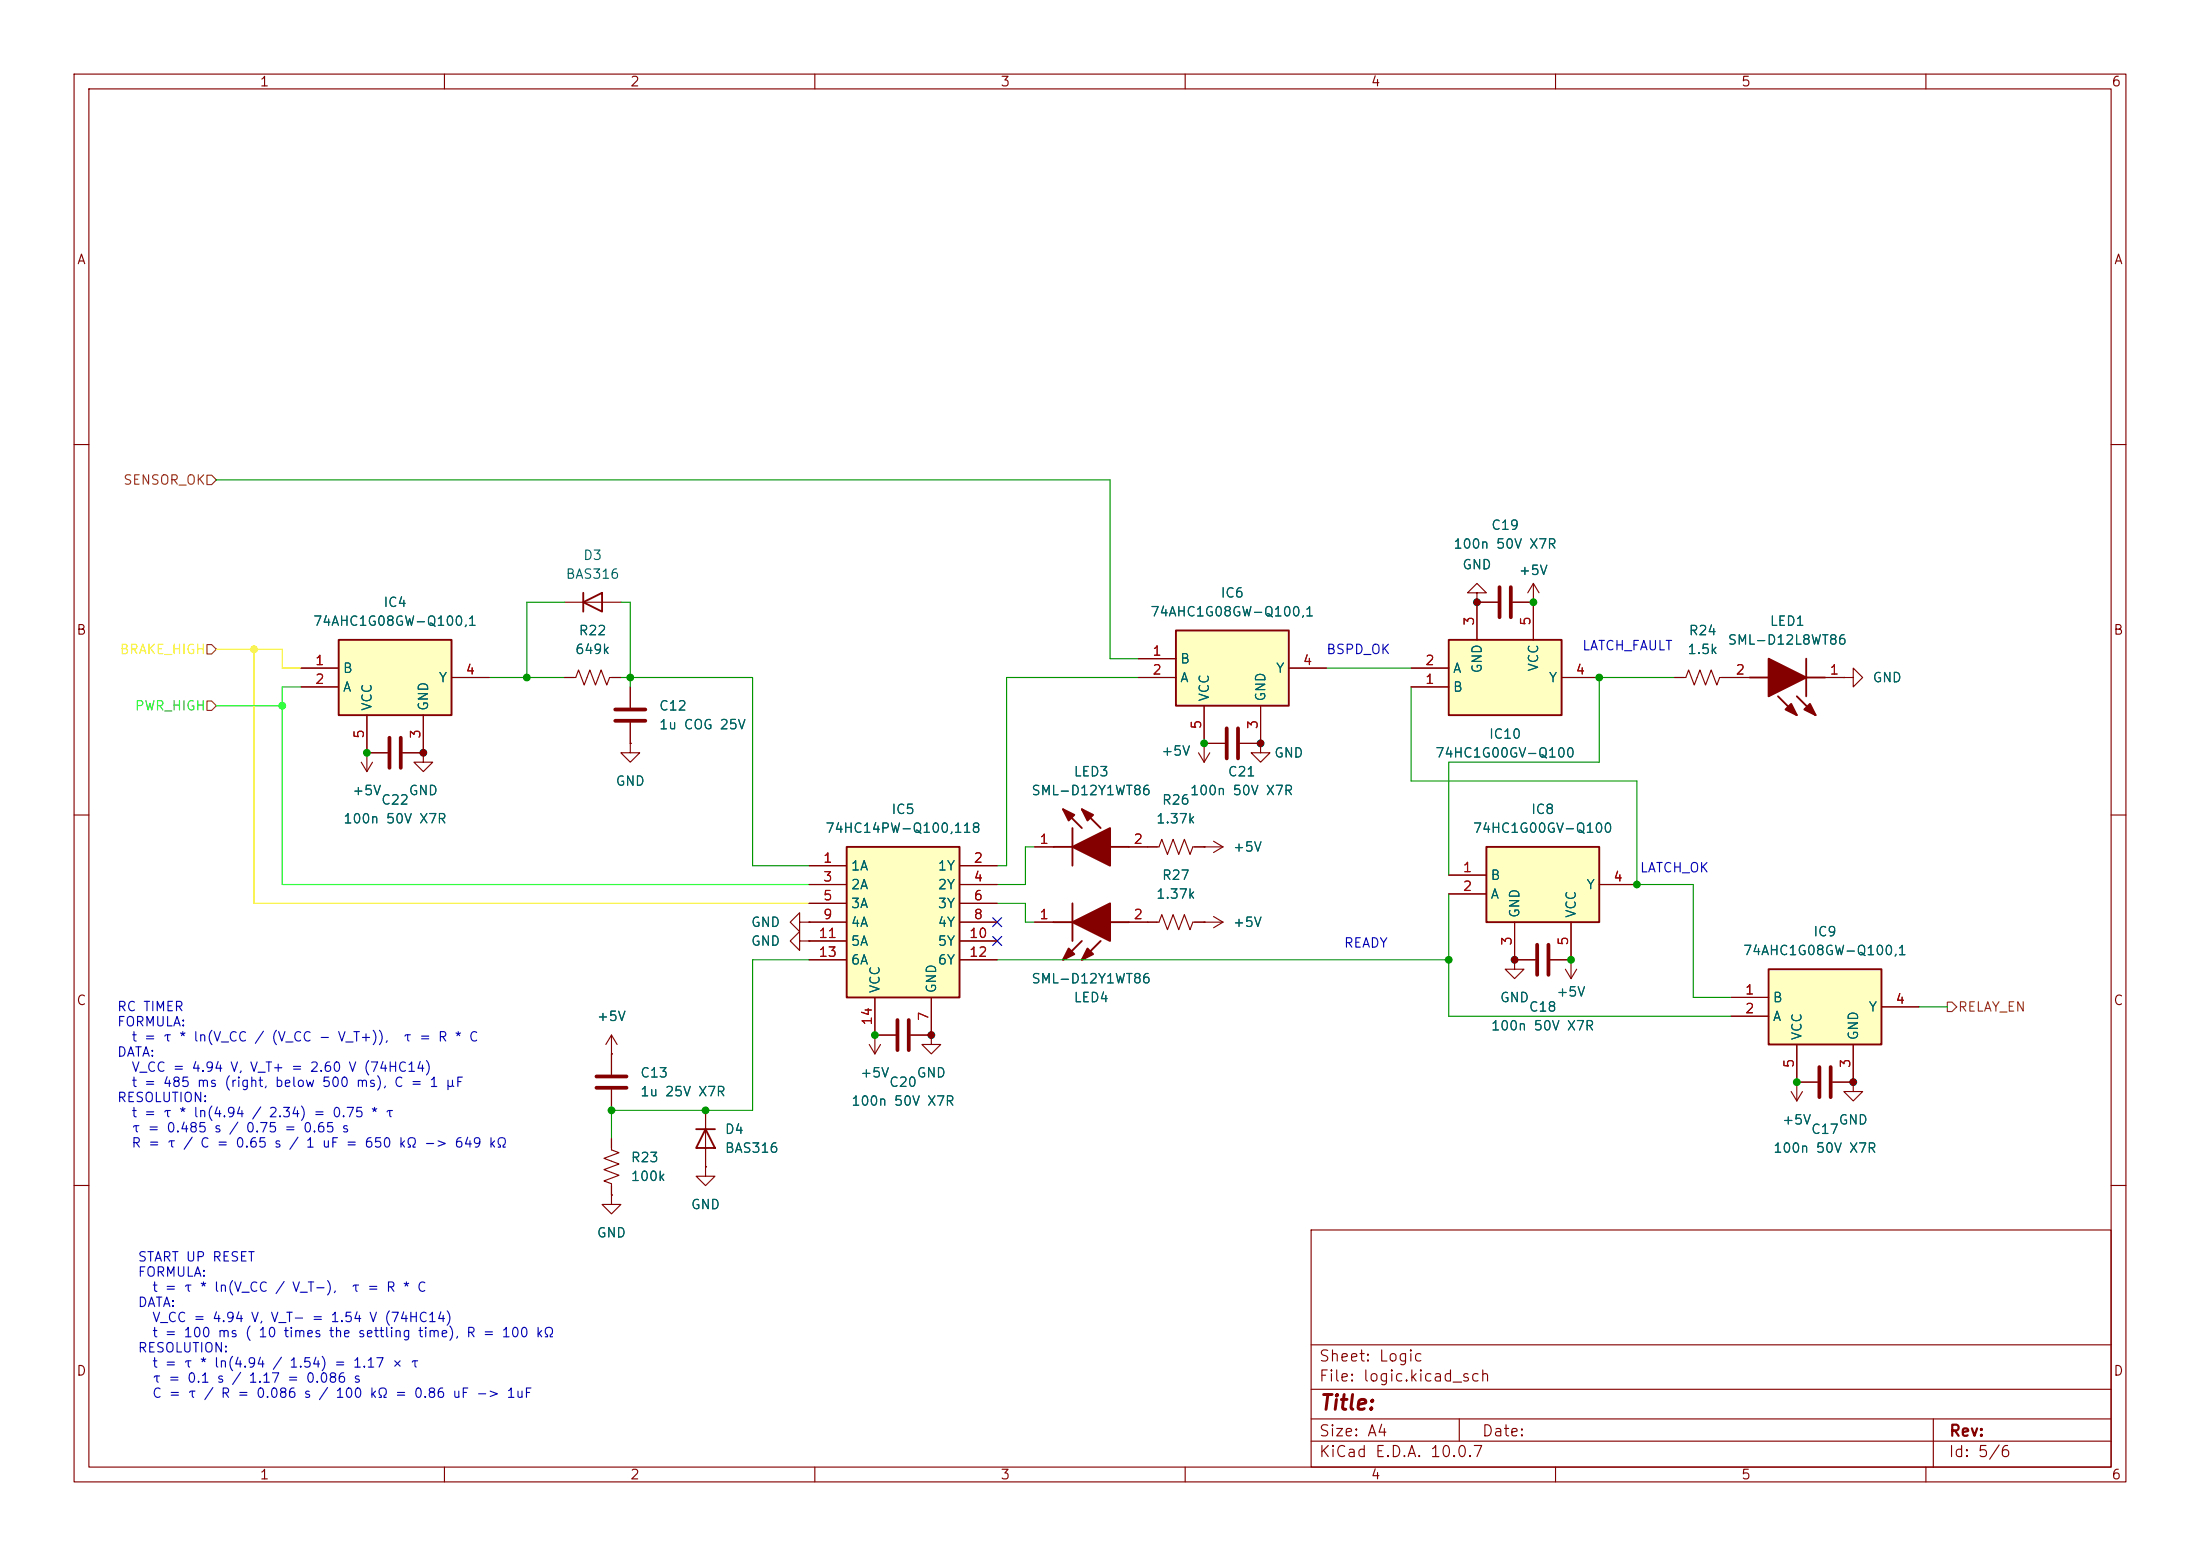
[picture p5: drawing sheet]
<svg xmlns="http://www.w3.org/2000/svg" width="297mm" height="210mm" viewBox="0 0 297 210" stroke-linecap="round" stroke-linejoin="round" font-family="sans-serif">
<g fill="none" stroke="#840000" stroke-width=".15">
<path d="M10 10h277v190h-277zM12 12h273v186h-273zM60 10v2M110 10v2M160 10v2M210 10v2M260 10v2M10 60h2M207 78.7l.8 1.3M207 78.7l-.8 1.3M207 78.7v2.6M285 60h2"/>
<path d="M207 81.3h.1M10 110h2M285 110h2M118.1 139.7h2.8M122.9 139.7h2.8M10 160h2M177 166h108v32h-108zM285 160h2M60 198v2M110 198v2M160 198v2M177 194.5h108"/>
<path d="M177 191.5h108M177 187.5h108M177 181.5h108M197 191.5v3M210 198v2M260 198v2M261 191.5v6.5"/>
</g>
<path d="M121.2 137.7v4M122.7 137.7v4" fill="none" stroke="#840000" stroke-width=".51"/>
<path d="M238.8 130.8h15.2v10.2h-15.2z" fill="#ffffc2"/>
<path d="M238.8 130.8h15.2v10.2h-15.2z" fill="none" stroke="#840000" stroke-width=".25"/>
<g fill="none" stroke="#840000" stroke-width=".15">
<path d="M118.1 139.7h.1M118.1 139.7v2.5M125.7 139.7v1.3h1.3l-1.3 1.2-1.2-1.2h1.2M125.7 139.7h.1M233.7 134.6h5.1M233.7 137.2h5.1M254 135.9h5.1M117.3 141l.8 1.2M118.9 141l-.8 1.2M241.8 147.3l.8 1.3M242.6 146.1h.1M242.6 141v7.6"/>
<path d="M242.6 146.1h2.8M243.3 147.3l-.7 1.3M247.4 146.1h2.8M250.2 146.1v1.2h1.3l-1.3 1.3-1.3-1.3h1.3M250.2 146.1h.1M250.2 141v5.1"/>
</g>
<path d="M245.6 144v4.1M247.1 144v4.1" fill="none" stroke="#840000" stroke-width=".51"/>
<path d="M114.3 114.3h15.2v20.3h-15.2z" fill="#ffffc2"/>
<path d="M114.3 114.3h15.2v20.3h-15.2z" fill="none" stroke="#840000" stroke-width=".25"/>
<g fill="none" stroke="#840000" stroke-width=".15">
<path d="M109.2 116.8h5.1M109.2 119.4h5.1M129.5 116.8h5.1M129.5 119.4h5.1M109.2 121.9h5.1M109.2 124.5h5.1M109.2 127h5.1M109.2 129.5h5.1M118.1 134.6v5.1M125.7 134.6v5.1M129.5 121.9h5.1M129.5 124.5h5.1"/>
<path d="M129.5 127h5.1M129.5 129.5h5.1"/>
</g>
<path d="M45.7 86.4h15.3v10.1h-15.3z" fill="#ffffc2"/>
<path d="M45.7 86.4h15.3v10.1h-15.3z" fill="none" stroke="#840000" stroke-width=".25"/>
<path d="M40.6 90.2h5.1M40.6 92.7h5.1M49.5 96.5v5.1M57.1 96.5v5.1M61 91.4h5M76.2 91.4h1.5l.4-1 .8 2.1 .7-2.1 .8 2.1 .8-2.1 .7 2.1 .4-1.1h1.5M162.6 100.3h2.8M167.4 100.3h2.8" fill="none" stroke="#840000" stroke-width=".15"/>
<path d="M165.6 98.3v4.1M167.1 98.3v4.1" fill="none" stroke="#840000" stroke-width=".51"/>
<path d="M200.7 114.3h15.2v10.2h-15.2z" fill="#ffffc2"/>
<path d="M236.2 91.4h2.6M240 94l2.6 2.5M242.6 94l2.5 2.5M243.8 91.4h2.6M243.8 88.9v5.1M142.2 114.3h2.6M143.5 109.2l2.5 2.6M144.8 111.8v5M146 109.2l2.6 2.6M149.9 114.3h2.5M200.7 114.3h15.2v10.2h-15.2z" fill="none" stroke="#840000" stroke-width=".25"/>
<g fill="none" stroke="#840000" stroke-width=".15">
<path d="M226.1 91.4h1.5l.4-1 .7 2.1 .8-2.1 .8 2.1 .7-2.1 .8 2.1 .4-1.1h4M246.4 91.4h2.5M248.9 91.4h1.3v-1.2l1.3 1.2-1.3 1.3v-1.3M248.9 91.4h.1M49.5 101.6h2.8M54.4 101.6h2.7M139.7 114.3h2.5M152.4 114.3h4.1l.3-1 .8 2 .8-2 .7 2 .8-2 .8 2 .3-1h1.6M161.8 101.6l.8 1.3M162.6 100.3h.1M162.6 100.3v2.6M163.3 101.6l-.7 1.3"/>
<path d="M170.2 100.3v1.3h1.2l-1.2 1.3-1.3-1.3h1.3M170.2 100.3h.1M195.6 118.1h5.1M215.9 119.4h5.1M195.6 120.7h5.1M204.5 129.5v1.3h1.2l-1.2 1.3-1.3-1.3h1.3M204.5 129.5h.1M204.5 124.5v5M204.5 129.5h2.8M209.3 129.5h2.8M211.3 130.8l.8 1.3M212.1 129.5h.1"/>
<path d="M212.1 124.5v7.6M212.9 130.8l-.8 1.3"/>
</g>
<path d="M52.6 99.6v4M54.1 99.6v4M207.5 127.5v4.1M209 127.5v4.1" fill="none" stroke="#840000" stroke-width=".51"/>
<g fill="#840000" stroke="#840000" stroke-width=".25">
<path d="M238.8 88.9l5 2.5-5 2.6z"/>
<path d="M243.6 95.8l.7-.8 .8 1.5z"/>
<path d="M241 95.8l.8-.8 .8 1.5z"/>
<path d="M144.8 114.3l5.1-2.5v5z"/>
<path d="M143.5 109.2l1.5 .8-.7 .7z"/>
<path d="M146 109.2l1.6 .8-.8 .7z"/>
</g>
<path d="M158.7 85.1h15.3v10.2h-15.3z" fill="#ffffc2"/>
<path d="M158.7 85.1h15.3v10.2h-15.3z" fill="none" stroke="#840000" stroke-width=".25"/>
<g fill="none" stroke="#840000" stroke-width=".15">
<path d="M153.7 88.9h5M153.7 91.4h5M162.6 95.3v5M170.2 95.3v5M174 90.2h5.1M199.4 80h-1.3l1.3-1.3 1.3 1.3h-1.3v1.3M199.4 81.3h.1M199.4 81.3h2.8M204.2 81.3h2.8M48.8 102.9l.7 1.2M49.5 101.6h.1M49.5 101.6v2.5"/>
<path d="M50.3 102.9l-.8 1.2M57.1 101.6v1.3h1.3l-1.3 1.2-1.2-1.2h1.2M57.1 101.6h.1"/>
</g>
<path d="M202.4 79.2v4.1M204 79.2v4.1" fill="none" stroke="#840000" stroke-width=".51"/>
<path d="M195.6 86.4h15.2v10.1h-15.2z" fill="#ffffc2"/>
<path d="M78.7 81.3l2.6-1.3v2.6zM78.7 80v2.6M195.6 86.4h15.2v10.1h-15.2zM142.2 124.5h2.6M144.8 121.9v5.1M146 127l-2.5 2.5M148.6 127l-2.6 2.5M149.9 124.5h2.5M94 152.4h2.5M95.2 152.4l1.3 2.5h-2.5z" fill="none" stroke="#840000" stroke-width=".25"/>
<g fill="none" stroke="#840000" stroke-width=".15">
<path d="M40.6 92.7h5.1M40.6 90.2h5.1M49.5 96.5v5.1M57.1 96.5v5.1M61 91.4h5M76.2 91.4h1.3M76.2 81.3h7.6M82.5 91.4h1.3M85.1 92.7v2.8M85.1 97.5v2.8M153.7 91.4h5M153.7 88.9h5"/>
<path d="M162.6 95.3v5M170.2 95.3v5M174 90.2h5.1M190.5 92.7h5.1M190.5 90.2h5.1M199.4 81.3h.1M199.4 81.3v5.1M199.4 81.3h2.8M204.2 81.3h2.8M207 81.3h.1M207 81.3v5.1M210.8 91.4h5.1"/>
<path d="M226.1 91.4h1.2M232.4 91.4h3.8M246.4 91.4h2.5M248.9 91.4h.1M49.5 101.6h.1M49.5 101.6h2.8M54.4 101.6h2.7M57.1 101.6h.1M85.1 100.3v1.3h1.3l-1.3 1.3-1.3-1.3h1.3M85.1 100.3h.1M109.2 119.4h5.1M109.2 116.8h5.1"/>
<path d="M129.5 119.4h5.1M129.5 116.8h5.1M139.7 114.3h2.5M152.4 114.3h3.8M161.3 114.3h3.8M162.6 114.3h.1M162.6 100.3h.1M162.6 100.3h2.8M163.8 113.5l1.3 .8M165.1 114.3l-1.3 .8M167.4 100.3h2.8M170.2 100.3h.1"/>
<path d="M195.6 118.1h5.1M215.9 119.4h5.1M82.5 139.7v5.3M82.5 139.7l-.7 1.3M82.5 139.7l.8 1.3M107.9 124.5v-1.3l-1.2 1.3 1.2 1.2v-1.2h1.3M107.9 127v-1.3l-1.2 1.3 1.2 1.3v-1.3h1.3M109.2 124.5h.1M109.2 127h.1M109.2 124.5h5.1M109.2 129.5h5.1M109.2 121.9h5.1"/>
<path d="M109.2 127h5.1M118.1 139.7h.1M118.1 134.6v5.1M118.1 139.7h2.8M122.9 139.7h2.8M125.7 139.7h.1M125.7 134.6v5.1M129.5 124.5h5.1M129.5 129.5h5.1M129.5 121.9h5.1M129.5 127h5.1M139.7 124.5h2.5"/>
<path d="M152.4 124.5h4.1l.3-1.1 .8 2.1 .8-2.1 .7 2.1 .8-2.1 .8 2.1 .3-1h4.1M162.6 124.5h.1M163.8 123.7l1.3 .8M165.1 124.5l-1.3 .7M195.6 120.7h5.1M204.5 129.5h.1M204.5 124.5v5M204.5 129.5h2.8M209.3 129.5h2.8M212.1 129.5h.1M212.1 124.5v5M233.7 134.6h5.1"/>
<path d="M233.7 137.2h5.1M254 135.9h5.1M82.5 153.7v1.5l1.1 .4-2.1 .7 2.1 .8-2.1 .8 2.1 .7-2.1 .8 1 .4v1.5M82.5 142.2h.1M82.5 147.1v2.8M95.2 157.5v1.3h1.3l-1.3 1.2-1.2-1.2h1.2M95.2 157.5h.1M95.2 149.9v7.6M242.6 146.1h.1M242.6 141v5.1M242.6 146.1h2.8M247.4 146.1h2.8"/>
<path d="M250.2 146.1h.1M250.2 141v5.1M82.5 161.3v1.3h1.3l-1.3 1.2-1.2-1.2h1.2M82.5 161.3h.1"/>
</g>
<g fill="#840000" stroke="#840000" stroke-width=".25">
<path d="M144.8 124.5l5.1-2.6v5.1z"/>
<path d="M144.3 128l.7 .8-1.5 .7z"/>
<path d="M146.8 128l.8 .8-1.6 .7z"/>
</g>
<path d="M83.1 95.8h4M83.1 97.3h4M80.5 145.3h4.1M80.5 146.8h4.1" fill="none" stroke="#840000" stroke-width=".51"/>
<path d="M27.9 64.1h.7l.6 .7-.6 .6h-.7zM27.9 87h.7l.6 .6-.6 .7h-.7zM27.9 94.6h.7l.6 .7-.6 .6h-.7zM262.9 135.3h.6l.7 .6-.7 .6h-.6z" fill="none" stroke="#725600" stroke-width=".15"/>
<g fill="none" stroke="#009600" stroke-width=".15">
<path d="M29.2 64.8h120.7v24.1h3.8M66 91.4h10.2M76.2 81.3h-5.1v10.1M83.8 91.4h17.8v25.4h7.6M83.8 81.3h1.3v11.4M153.7 91.4h-17.8v25.4h-1.3M179.1 90.2h11.4M190.5 92.7v12.7h30.5v14h7.6v15.2h5.1M226.1 91.4h-10.2v11.5h-20.3v15.2M139.7 114.3h-1.3v5.1h-3.8M109.2 129.5h-7.6v20.4h-19.1v3.8M134.6 129.5h61"/>
<path d="M134.6 121.9h3.8v2.6h1.3M195.6 120.7v16.5h38.1M259.1 135.9h3.8"/>
</g>
<path d="M29.2 95.3h8.9M40.6 92.7h-2.5v26.7h71.1" fill="none" stroke="#13ff23" stroke-width=".15"/>
<path d="M29.2 87.6h8.9v2.6h2.5M34.3 87.6v34.3h74.9" fill="none" stroke="#fff200" stroke-width=".15"/>
<path d="M134 126.4l1.2 1.2M134 123.9l1.2 1.2M135.2 126.4l-1.2 1.2M135.2 123.9l-1.2 1.2" fill="none" stroke="#000084" stroke-width=".15"/>
<g fill="#000" stroke="#000" stroke-width=".14">
<circle cx="199.4" cy="81.3" r=".46"/>
<circle cx="57.1" cy="101.6" r=".46"/>
<circle cx="170.2" cy="100.3" r=".46"/>
<circle cx="125.7" cy="139.7" r=".46"/>
<circle cx="204.5" cy="129.5" r=".46"/>
<circle cx="250.2" cy="146.1" r=".46"/>
</g>
<g fill="#009600" stroke="#009600" stroke-width=".14">
<circle cx="242.6" cy="146.1" r=".46"/>
<circle cx="215.9" cy="91.4" r=".46"/>
<circle cx="195.6" cy="129.5" r=".46"/>
<circle cx="221" cy="119.4" r=".46"/>
<circle cx="212.1" cy="129.5" r=".46"/>
<circle cx="207" cy="81.3" r=".46"/>
<circle cx="162.6" cy="100.3" r=".46"/>
<circle cx="71.1" cy="91.4" r=".46"/>
<circle cx="118.1" cy="139.7" r=".46"/>
<circle cx="82.5" cy="149.9" r=".46"/>
<circle cx="95.2" cy="149.9" r=".46"/>
<circle cx="85.1" cy="91.4" r=".46"/>
<circle cx="49.5" cy="101.6" r=".46"/>
</g>
<circle cx="38.1" cy="95.3" r=".46" fill="#13ff23" stroke="#13ff23" stroke-width=".14"/>
<circle cx="34.3" cy="87.6" r=".46" fill="#fff200" stroke="#fff200" stroke-width=".14"/>
<text font-size="2" fill="#840000" x="178" y="190.8">Title:</text>
<g font-size="1.5" fill="#840000">
<text x="178" y="184.1">Sheet: Logic</text>
<text x="178" y="186.8">File: logic.kicad_sch</text>
<text x="178" y="197">KiCad E.D.A. 10.0.7</text>
<text x="178" y="194.2">Size: A4</text>
<text x="200" y="194.2">Date:</text>
<text x="263" y="197">Id: 5/6</text>
<text x="263" y="194.2">Rev:</text>
</g>
<g font-size="1.3" fill="#840000">
<text x="35" y="12">1</text>
<text x="85" y="12">2</text>
<text x="135" y="12">3</text>
<text x="185" y="12">4</text>
<text x="235" y="12">5</text>
<text x="285" y="12">6</text>
<text x="10.3" y="36">A</text>
<text x="285.3" y="36">A</text>
<text x="10.2" y="86">B</text>
<text x="285.2" y="86">B</text>
<text x="10.2" y="136">C</text>
<text x="285.2" y="136">C</text>
<text x="10.2" y="186">D</text>
<text x="285.2" y="186">D</text>
<text x="35" y="200">1</text>
<text x="85" y="200">2</text>
<text x="135" y="200">3</text>
<text x="185" y="200">4</text>
<text x="235" y="200">5</text>
<text x="285" y="200">6</text>
</g>
<g font-size="1.3" fill="#725600">
<text x="16.5" y="65.7">SENSOR_OK</text>
<text x="264.2" y="136.9">RELAY_EN</text>
</g>
<g font-size="1.3" fill="#006464">
<text x="201.2" y="71.8">C19</text>
<text x="78.6" y="75.9">D3</text>
<text x="196.1" y="74.4">100n 50V X7R</text>
<text x="197.3" y="77.2">GND</text>
<text x="204.9" y="77.9">+5V</text>
<text x="51.7" y="82.2">IC4</text>
<text x="76.3" y="78.4">BAS316</text>
<text x="155.2" y="83.5">74AHC1G08GW-Q100,1</text>
<text x="164.7" y="81">IC6</text>
<text x="42.2" y="84.8">74AHC1G08GW-Q100,1</text>
<text x="77.6" y="88.6">649k</text>
<text x="78" y="86.1">R22</text>
<text x="159.2" y="89.9">B</text>
<text x="227.7" y="88.6">1.5k</text>
<text x="227.9" y="86.1">R24</text>
<text x="233.2" y="87.3">SML-D12L8WT86</text>
<text x="238.8" y="84.8">LED1</text>
<text x="46.2" y="91.1">B</text>
<text x="46.2" y="93.7">A</text>
<text x="59.1" y="92.4">Y</text>
<text x="159.2" y="92.4">A</text>
<text x="163.5" y="94.8" transform="rotate(-90 163.5 94.8)">VCC</text>
<text x="171.1" y="94.8" transform="rotate(-90 171.1 94.8)">GND</text>
<text x="172.2" y="91.1">Y</text>
<text x="196.1" y="93.7">B</text>
<text x="196.1" y="91.1">A</text>
<text x="200.4" y="91" transform="rotate(-90 200.4 91)">GND</text>
<text x="208" y="90.7" transform="rotate(-90 208 90.7)">VCC</text>
<text x="209" y="92.4">Y</text>
<text x="252.7" y="92.4">GND</text>
<text x="50.5" y="96" transform="rotate(-90 50.5 96)">VCC</text>
<text x="58.1" y="96" transform="rotate(-90 58.1 96)">GND</text>
<text x="88.9" y="96.2">C12</text>
<text x="88.9" y="98.8">1u COG 25V</text>
<text x="200.9" y="100">IC10</text>
<text x="47.5" y="107.6">+5V</text>
<text x="55.1" y="107.6">GND</text>
<text x="83" y="106.4">GND</text>
<text x="139.1" y="107.6">SML-D12Y1WT86</text>
<text x="144.9" y="105.1">LED3</text>
<text x="156.7" y="102.3">+5V</text>
<text x="160.6" y="107.6">100n 50V X7R</text>
<text x="165.7" y="105.1">C21</text>
<text x="171.9" y="102.6">GND</text>
<text x="193.7" y="102.6">74HC1G00GV-Q100</text>
<text x="46.3" y="111.5">100n 50V X7R</text>
<text x="51.4" y="108.9">C22</text>
<text x="111.3" y="112.7">74HC14PW-Q100,118</text>
<text x="120.3" y="110.2">IC5</text>
<text x="156" y="111.5">1.37k</text>
<text x="156.8" y="108.9">R26</text>
<text x="198.7" y="112.7">74HC1G00GV-Q100</text>
<text x="206.6" y="110.2">IC8</text>
<text x="114.8" y="117.8">1A</text>
<text x="126.5" y="117.8">1Y</text>
<text x="156.8" y="119.1">R27</text>
<text x="166.4" y="115.3">+5V</text>
<text x="201.1" y="119.1">B</text>
<text x="101.3" y="125.4">GND</text>
<text x="114.8" y="120.3">2A</text>
<text x="114.8" y="122.9">3A</text>
<text x="114.8" y="125.4">4A</text>
<text x="126.5" y="120.3">2Y</text>
<text x="126.5" y="122.9">3Y</text>
<text x="126.5" y="125.4">4Y</text>
<text x="156" y="121.6">1.37k</text>
<text x="166.4" y="125.4">+5V</text>
<text x="201.1" y="121.6">A</text>
<text x="205.4" y="124" transform="rotate(-90 205.4 124)">GND</text>
<text x="213.1" y="124" transform="rotate(-90 213.1 124)">VCC</text>
<text x="214.1" y="120.3">Y</text>
<text x="101.3" y="128">GND</text>
<text x="114.8" y="128">5A</text>
<text x="114.8" y="130.5">6A</text>
<text x="126.5" y="128">5Y</text>
<text x="126.5" y="130.5">6Y</text>
<text x="235.2" y="129.2">74AHC1G08GW-Q100,1</text>
<text x="244.7" y="126.7">IC9</text>
<text x="119.1" y="134.1" transform="rotate(-90 119.1 134.1)">VCC</text>
<text x="126.7" y="134.1" transform="rotate(-90 126.7 134.1)">GND</text>
<text x="139.1" y="133">SML-D12Y1WT86</text>
<text x="144.9" y="135.6">LED4</text>
<text x="202.4" y="135.6">GND</text>
<text x="206.3" y="136.9">C18</text>
<text x="210" y="134.8">+5V</text>
<text x="239.2" y="135.6">B</text>
<text x="252.2" y="136.9">Y</text>
<text x="80.5" y="138.1">+5V</text>
<text x="201.2" y="139.4">100n 50V X7R</text>
<text x="239.2" y="138.1">A</text>
<text x="243.5" y="140.5" transform="rotate(-90 243.5 140.5)">VCC</text>
<text x="251.2" y="140.5" transform="rotate(-90 251.2 140.5)">GND</text>
<text x="86.3" y="145.7">C13</text>
<text x="86.3" y="148.3">1u 25V X7R</text>
<text x="114.8" y="149.6">100n 50V X7R</text>
<text x="116" y="145.7">+5V</text>
<text x="119.9" y="147">C20</text>
<text x="123.7" y="145.7">GND</text>
<text x="97.8" y="153.4">D4</text>
<text x="97.8" y="155.9">BAS316</text>
<text x="239.3" y="155.9">100n 50V X7R</text>
<text x="240.5" y="152.1">+5V</text>
<text x="244.4" y="153.4">C17</text>
<text x="248.1" y="152.1">GND</text>
<text x="85.1" y="157.2">R23</text>
<text x="85.1" y="159.7">100k</text>
<text x="80.5" y="167.3">GND</text>
<text x="93.2" y="163.5">GND</text>
</g>
<text font-size="1.3" fill="#fff200" x="16.1" y="88.6">BRAKE_HIGH</text>
<g font-size="1.3" fill="#a90000">
<text x="155.5" y="88.8">1</text>
<text x="199.3" y="84.6" transform="rotate(-90 199.3 84.6)">3</text>
<text x="206.9" y="84.6" transform="rotate(-90 206.9 84.6)">5</text>
<text x="42.4" y="90.1">1</text>
<text x="42.4" y="92.6">2</text>
<text x="62.8" y="91.4">4</text>
<text x="155.5" y="91.4">2</text>
<text x="175.8" y="90.1">4</text>
<text x="192.3" y="92.6">1</text>
<text x="192.3" y="90.1">2</text>
<text x="212.6" y="91.4">4</text>
<text x="234.2" y="91.4">2</text>
<text x="246.9" y="91.4">1</text>
<text x="49.4" y="99.8" transform="rotate(-90 49.4 99.8)">5</text>
<text x="57.1" y="99.8" transform="rotate(-90 57.1 99.8)">3</text>
<text x="162.5" y="98.5" transform="rotate(-90 162.5 98.5)">5</text>
<text x="170.1" y="98.5" transform="rotate(-90 170.1 98.5)">3</text>
<text x="111" y="116.8">1</text>
<text x="111" y="119.3">3</text>
<text x="131.3" y="116.8">2</text>
<text x="131.3" y="119.3">4</text>
<text x="140.2" y="114.2">1</text>
<text x="152.9" y="114.2">2</text>
<text x="197.4" y="118">1</text>
<text x="217.7" y="119.3">4</text>
<text x="111" y="121.8">5</text>
<text x="111" y="124.4">9</text>
<text x="131.3" y="121.8">6</text>
<text x="131.3" y="124.4">8</text>
<text x="140.2" y="124.4">1</text>
<text x="152.9" y="124.4">2</text>
<text x="197.4" y="120.6">2</text>
<text x="110.4" y="126.9">11</text>
<text x="110.4" y="129.5">13</text>
<text x="130.7" y="126.9">10</text>
<text x="130.7" y="129.5">12</text>
<text x="204.4" y="127.7" transform="rotate(-90 204.4 127.7)">3</text>
<text x="212" y="127.7" transform="rotate(-90 212 127.7)">5</text>
<text x="125.6" y="137.9" transform="rotate(-90 125.6 137.9)">7</text>
<text x="235.5" y="134.5">1</text>
<text x="235.5" y="137.1">2</text>
<text x="255.8" y="135.8">4</text>
<text x="118" y="138.5" transform="rotate(-90 118 138.5)">14</text>
<text x="242.5" y="144.2" transform="rotate(-90 242.5 144.2)">5</text>
<text x="250.1" y="144.2" transform="rotate(-90 250.1 144.2)">3</text>
</g>
<g font-size="1.3" fill="#0000c2">
<text x="179" y="88.6">BSPD_OK</text>
<text x="213.5" y="88.1">LATCH_FAULT</text>
<text x="221.3" y="118.1">LATCH_OK</text>
<text x="181.3" y="128.2">READY</text>
<text x="15.7" y="136.8">RC TIMER</text>
<text x="15.7" y="138.8">FORMULA:</text>
<text x="15.7" y="142.9">DATA:</text>
<text x="17.7" y="140.9">t = τ * ln(V_CC / (V_CC − V_T+)),</text>
<text x="54.3" y="140.9">τ = R * C</text>
<text x="15.7" y="149.1">RESOLUTION:</text>
<text x="17.7" y="145">V_CC = 4.94 V, V_T+ = 2.60 V (74HC14)</text>
<text x="17.7" y="147">t = 485 ms (right, below 500 ms), C = 1 µF</text>
<text x="17.7" y="151.1">t = τ * ln(4.94 / 2.34) = 0.75 * τ</text>
<text x="17.7" y="153.2">τ = 0.485 s / 0.75 = 0.65 s</text>
<text x="17.7" y="155.2">R = τ / C = 0.65 s / 1 uF = 650 kΩ -&gt; 649 kΩ</text>
<text x="18.5" y="170.6">START UP RESET</text>
<text x="18.5" y="172.6">FORMULA:</text>
<text x="18.5" y="176.7">DATA:</text>
<text x="20.5" y="174.7">t = τ * ln(V_CC / V_T−),</text>
<text x="20.5" y="178.8">V_CC = 4.94 V, V_T− = 1.54 V (74HC14)</text>
<text x="47.3" y="174.7">τ = R * C</text>
<text x="18.5" y="182.9">RESOLUTION:</text>
<text x="20.5" y="180.8">t = 100 ms ( 10 times the settling time), R = 100 kΩ</text>
<text x="20.5" y="184.9">t = τ * ln(4.94 / 1.54) = 1.17 × τ</text>
<text x="20.5" y="186.9">τ = 0.1 s / 1.17 = 0.086 s</text>
<text x="20.5" y="189">C = τ / R = 0.086 s / 100 kΩ = 0.86 uF -&gt; 1uF</text>
</g>
<text font-size="1.3" fill="#13ff23" x="18.1" y="96.2">PWR_HIGH</text>
</svg>
